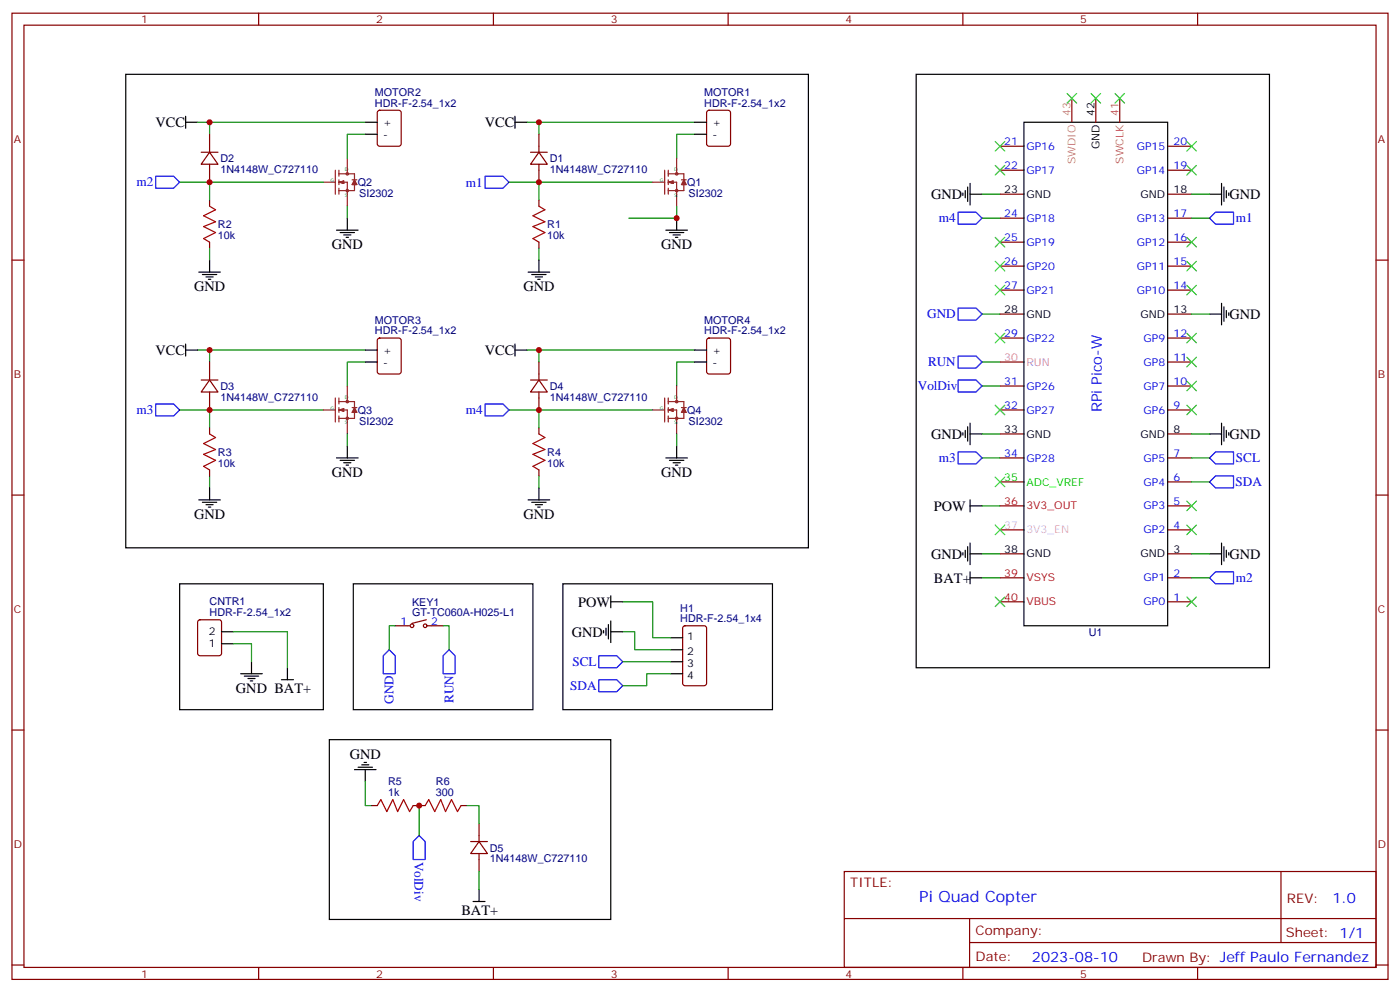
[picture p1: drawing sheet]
<svg xmlns="http://www.w3.org/2000/svg" width="412mm" height="292mm" viewBox="0 0 412 292" stroke-linecap="round" stroke-linejoin="round" font-family="sans-serif">
<g fill="none" stroke="#870000" stroke-width=".35">
<path d="M3.5 3.9h405.4v284.3h-405.4zM7.1 7.4h398.2v277.3h-398.2zM76.2 3.9v3.5M145.3 3.9v3.5M214.5 3.9v3.5M283.6 3.9v3.5M352.8 3.9v3.5M61.7 39.5v5.3M111.4 32.7l.4-.2h5.7l.6 .4 .1 9.4-.5 .7h-5.9l-.6-.4-.1-9.4zM158.7 39.5v5.3M208.4 32.7l.4-.2h5.7l.6 .4 .1 9.4-.5 .7h-5.9l-.6-.4-.1-9.4zM315.7 28.9v7.1"/>
<path d="M322.8 28.9v7.1M329.8 28.9v7.1M59.3 44.8h4.9M61.7 44.8l2.5 3.5h-4.9zM61.7 48.3v5.3M61.7 58.9v1.8M156.3 44.8h4.9M158.7 44.8l2.5 3.5h-4.9zM158.7 48.3v5.3M158.7 58.9v1.8M294.6 57.2h7M294.6 50.1h7"/>
<path d="M294.6 43h7M344 57.2h7M344 50.1h7M344 43h7M3.5 76.6h3.6M61.7 71.3v1.7M158.7 71.3v1.7M294.6 78.3h7M294.6 71.3h7M294.6 64.2h7M344 78.3h7M344 71.3h7"/>
<path d="M344 64.2h7M405.3 76.6h3.6M111.4 99.7l.4-.2h5.7l.6 .4 .1 9.5-.5 .6-5.9 .1-.6-.5-.1-9.4zM208.4 99.7l.4-.2h5.7l.6 .4 .1 9.5-.5 .6-5.9 .1-.6-.5-.1-9.4zM294.6 99.5h7M294.6 92.4h7M294.6 85.4h7M344 99.5h7M344 92.4h7M344 85.4h7M59.3 111.8h4.9M61.7 111.8l2.5 3.6h-4.9z"/>
<path d="M61.7 106.5v5.3M61.7 115.4v5.2M156.3 111.8h4.9M158.7 111.8l2.5 3.6h-4.9zM158.7 106.5v5.3M158.7 115.4v5.2M294.6 113.6h7M294.6 106.5h7M344 113.6h7M344 106.5h7M61.7 125.9v1.8M61.7 138.3v1.8"/>
<path d="M158.7 125.9v1.8M158.7 138.3v1.8M294.6 134.8h7M294.6 127.7h7M294.6 120.6h7M344 134.8h7M344 127.7h7M344 120.6h7M3.5 145.7h3.6M294.6 155.9h7M294.6 148.9h7M294.6 141.8h7"/>
<path d="M344 155.9h7M344 148.9h7M344 141.8h7M405.3 145.7h3.6M294.6 177.1h7M294.6 170h7M294.6 163h7M344 177.1h7M344 170h7M344 163h7M58.4 182.6l.5-.2h5.7l.6 .4 .1 9.5-.5 .6-5.9 .1-.6-.5-.1-9.4zM116.4 184.1h4.2"/>
<path d="M125.6 182.4l-4.2 1M125.9 184.1h4.6M201.3 184.4l.5-.3h5.6l.7 .5v16.5l-.4 .6-5.9 .1-.7-.5v-16.4zM3.5 214.8h3.6M405.3 214.8h3.6M109.4 237.1h1.7M121.7 237.1h3.5M135.8 237.1h1.8M138.6 247.6h5M141.1 247.6l2.5 3.6h-5zM141.1 242.4v5.2M141.1 251.2v5.3"/>
<path d="M248.7 256.5h156.6v28.2h-156.6zM377.3 256.5v20.9M248.7 270.3h156.5M285.6 277.4h119.6M285.6 270.3v14.1M3.5 284h3.6M76.2 284.7v3.5M145.3 284.7v3.5M214.5 284.7v3.5M283.6 284.7v3.5M352.8 284.7v3.5M405.3 284h3.6"/>
<circle cx="121.4" cy="184.2" r=".53"/>
<circle cx="125.2" cy="184.1" r=".53"/>
</g>
<g fill="none" stroke="#000" stroke-width=".35">
<path d="M37 21.9h201.1v139.3h-201.1zM54.7 36h3.5M54.7 34.2v3.5M107.6 36h3.5M107.6 39.5h3.5M151.7 36h3.5M151.7 34.2v3.5M204.6 36h3.5M204.6 39.5h3.5M269.9 21.9h104v174.6h-104zM301.6 36h42.4v148.1h-42.4zM283.6 56.8v.7"/>
<path d="M284.3 56.1v2.1M285 55v4.3M285.8 57.2h3.5M285.8 54v6.3M356.3 57.2h3.5M359.8 54v6.3M360.5 55v4.3M361.2 56.1v2.1M361.9 56.8v.7M61.7 76.6v3.5M99.1 67.7h6.4M100.2 68.4h4.2"/>
<path d="M101.2 69.1h2.2M102 69.8h.7M102.3 64.2v3.5M158.7 76.6v3.5M196.1 67.7h6.4M197.2 68.4h4.2M198.3 69.1h2.1M199 69.8h.7M199.3 64.2v3.5M58.6 80.1h6.3M59.6 80.8h4.3M60.7 81.5h2.1"/>
<path d="M61.4 82.2h.7M155.6 80.1h6.3M156.6 80.8h4.3M157.7 81.5h2.1M158.4 82.2h.7M356.3 92.4h3.5M359.8 89.3v6.3M360.5 90.3v4.2M361.2 91.4v2.1M361.9 92.1v.7M54.7 101.2v3.6M54.7 103h3.5"/>
<path d="M107.6 103h3.5M107.6 106.5h3.5M151.7 101.2v3.6M151.7 103h3.5M204.6 103h3.5M204.6 106.5h3.5M99.1 134.8h6.4M100.2 135.5h4.2M101.2 136.2h2.2M102 136.9h.7M102.3 131.2v3.6M196.1 134.8h6.4"/>
<path d="M197.2 135.5h4.2M198.3 136.2h2.1M199 136.9h.7M199.3 131.2v3.6M283.6 127.4v.7M284.3 126.6v2.2M285 125.6v4.2M285.8 124.5v6.4M285.8 127.7h3.5M356.3 127.7h3.5M359.8 124.5v6.4M360.5 125.6v4.2"/>
<path d="M361.2 126.6v2.2M361.9 127.4v.7M58.6 147.1h6.3M59.6 147.8h4.3M60.7 148.5h2.1M61.4 149.2h.7M61.7 143.6v3.5M155.6 147.1h6.3M156.6 147.8h4.3M157.7 148.5h2.1M158.4 149.2h.7M158.7 143.6v3.5"/>
<path d="M285.8 147.1v3.5M285.8 159.8v6.4M285.8 148.9h3.5M359.8 159.8v6.4M52.9 171.8h42.3v37h-42.3zM104.1 171.8h52.9v37h-52.9zM165.8 171.8h61.7v37h-61.7zM179.9 177.1h3.5M179.9 175.3v3.6M283.6 162.6v.7M284.3 161.9v2.1M285 160.9v4.2"/>
<path d="M285.8 168.3v3.5M285.8 163h3.5M285.8 170h3.5M356.3 163h3.5M360.5 160.9v4.2M361.2 161.9v2.1M361.9 162.6v.7M65.3 189.4h3.5M65.3 185.9h3.5M70.9 198.3h6.4M72 199h4.2M73 199.7h2.1"/>
<path d="M74.1 194.7v3.6M84.7 196.5v3.5M177.8 185.6v.7M178.5 184.9v2.1M179.2 183.8v4.2M179.9 185.9h3.5M179.9 182.7v6.4M197.6 198.3h3.5M197.6 187.7h3.5M197.6 191.2h3.5M197.6 194.7h3.5M73.7 200.4h.7"/>
<path d="M82.9 200h3.5M97 217.7h82.9v52.9h-82.9zM104.4 226.5h6.4M105.5 225.8h4.2M106.5 225.1h2.2M107.2 224.4h.7M107.6 226.5v3.5M139.3 265.3h3.6M141.1 261.8v3.5"/>
</g>
<g fill="none" stroke="#008700" stroke-width=".35">
<path d="M58.2 36h3.5v3.5M61.7 36h45.9M107.6 39.5h-5.3v7.1M155.2 36h3.5v3.5M158.7 36h45.9M204.6 39.5h-5.3v7.1M52.9 53.6h8.8v5.3M61.7 53.6h33.5M149.9 53.6h8.8v5.3M158.7 53.6h33.6M289.3 57.2h5.3M351 57.2h5.3"/>
<path d="M61.7 73v3.6M102.3 60.7v3.5M158.7 73v3.6M199.3 60.7v3.5h-14.1M289.3 64.2h5.3M351 64.2h5.3M289.3 92.4h5.3M351 92.4h5.3M58.2 103h3.5v3.5M61.7 103h45.9M107.6 106.5h-5.3v7.1M155.2 103h3.5v3.5"/>
<path d="M158.7 103h45.9M204.6 106.5h-5.3v7.1M289.3 106.5h5.3M289.3 113.6h5.3M52.9 120.6h8.8v5.3M61.7 120.6h33.5M102.3 127.7v3.5M149.9 120.6h8.8v5.3M158.7 120.6h33.6M199.3 127.7v3.5M289.3 127.7h5.3M289.3 134.8h5.3"/>
<path d="M351 127.7h5.3M351 134.8h5.3M61.7 140.1v3.5M158.7 140.1v3.5M289.3 148.9h5.3M351 141.8h5.3M183.4 177.1h8.9v10.6h5.3M289.3 163h5.3M289.3 170h5.3M351 163h5.3M351 170h5.3M68.8 185.9h15.9v10.6"/>
<path d="M68.8 189.4h5.3v5.3M116.4 184.1h-1.7v7.1M130.5 184.1h1.8v7.1M183.4 185.9h3.6v5.3h10.6M183.4 194.7h14.2M197.6 198.3h-7.1v3.5h-7.1M107.6 230v7.1h1.8M123.5 237.1v8.8M137.6 237.1h3.5v5.3M141.1 256.5v5.3"/>
</g>
<g fill="none" stroke="#8c2424" stroke-width=".35">
<path d="M95.2 53.6h3.6M98.8 50.1v7.1M99.8 51.2h4.6v2.4M99.8 53.6h2.5v7.1M99.8 50.1v1.8M99.8 52.9v1.4M99.8 55.4v1.8M99.8 53.6l1.4 .4M100.5 53.6l.7 .4M101.2 53.3l-1.4 .3M101.2 53.3v.7M101.2 53.3l-1 .3 1 .4"/>
<path d="M102.3 46.6v4.6M103.7 52.9h1.4M104.4 54v2.1h-4.6M104.4 52.9l.7 1.4h-1.4zM104.4 53.6l.4 .7M104.4 53.6l-.3 .7M104.4 53.6l.4 .4M104.4 53.6l-.3 .4M192.3 53.6h3.5M195.8 50.1v7.1M196.8 51.2h4.6v2.4M196.8 53.6h2.5v7.1"/>
<path d="M196.8 50.1v1.8M196.8 52.9v1.4M196.8 55.4v1.8M196.8 53.6l1.5 .4M197.6 53.6l.7 .4M198.3 53.3l-1.5 .3M198.3 53.3v.7M198.3 53.3l-1.1 .3 1.1 .4M199.3 46.6v4.6M200.7 52.9h1.4M201.4 54v2.1h-4.6M201.4 52.9l.7 1.4h-1.4z"/>
<path d="M201.4 53.6l.4 .7M201.4 53.6l-.3 .7M201.4 53.6l.4 .4M201.4 53.6l-.3 .4M98.8 117.1v7.1M99.8 118.2h4.6v2.4M99.8 117.1v1.8M99.8 119.9v1.5M102.3 113.6v4.6M103.7 119.9h1.4M104.4 119.9l.7 1.5h-1.4zM195.8 117.1v7.1"/>
<path d="M196.8 118.2h4.6v2.4M196.8 117.1v1.8M196.8 119.9v1.5M199.3 113.6v4.6M200.7 119.9h1.4M201.4 119.9l.7 1.5h-1.4zM95.2 120.6h3.6M99.8 120.6h2.5v7.1M99.8 122.4v1.8M99.8 120.6l1.4 .4M100.5 120.6l.7 .4M101.2 120.3v.7"/>
<path d="M101.2 120.3l-1.4 .3M101.2 120.3l-1 .3 1 .4M104.4 121v2.1h-4.6M104.4 120.6l.4 .8M104.4 120.6l-.3 .8M104.4 120.6l.4 .4M104.4 120.6l-.3 .4M192.3 120.6h3.5M196.8 120.6h2.5v7.1M196.8 122.4v1.8M196.8 120.6l1.5 .4M197.6 120.6l.7 .4"/>
<path d="M198.3 120.3v.7M198.3 120.3l-1.5 .3M198.3 120.3l-1.1 .3 1.1 .4M201.4 121v2.1h-4.6M201.4 120.6l.4 .8M201.4 120.6l-.3 .8M201.4 120.6l.4 .4M201.4 120.6l-.3 .4"/>
<circle cx="102.3" cy="56.1" r=".35"/>
<circle cx="102.3" cy="51.2" r=".35"/>
<circle cx="199.3" cy="51.2" r=".35"/>
<circle cx="199.3" cy="56.1" r=".35"/>
<circle cx="102.3" cy="118.2" r=".35"/>
<circle cx="199.3" cy="118.2" r=".35"/>
<circle cx="102.3" cy="123.1" r=".35"/>
<circle cx="199.3" cy="123.1" r=".35"/>
</g>
<path d="M61.7 60.7l1.8 1-3.5 1.8 3.5 1.8-3.5 1.4 3.5 1.7-3.5 1.8 1.7 1.1M158.7 60.7l1.8 1-3.5 1.8 3.5 1.8-3.5 1.4 3.5 1.7-3.5 1.8 1.7 1.1M61.7 127.7l1.8 1.1-3.5 1.7 3.5 1.8-3.5 1.4 3.5 1.8-3.5 1.7 1.7 1.1M158.7 127.7l1.8 1.1-3.5 1.7 3.5 1.8-3.5 1.4 3.5 1.8-3.5 1.7 1.7 1.1M111.1 237.1l1.1-1.8 1.7 3.5 1.8-3.5 1.4 3.5 1.8-3.5 1.7 3.5 1.1-1.7M125.2 237.1l1.1-1.8 1.8 3.5 1.7-3.5 1.4 3.5 1.8-3.5 1.8 3.5 1-1.7" fill="none" stroke="#a10000" stroke-width=".35"/>
<g fill="none" stroke="#00f" stroke-width=".35">
<path d="M45.9 51.9h5.3l1.7 1.7-1.7 1.8h-5.3zM142.9 51.9h5.3l1.7 1.7-1.7 1.8h-5.3zM282.2 62.4h5.3l1.8 1.8-1.8 1.8h-5.3zM356.3 64.2l1.8-1.8h5.3v3.6h-5.3zM282.2 90.7h5.3l1.8 1.7-1.8 1.8h-5.3zM45.9 118.9h5.3l1.7 1.7-1.7 1.8h-5.3zM142.9 118.9h5.3l1.7 1.7-1.7 1.8h-5.3zM282.2 104.8h5.3l1.8 1.7-1.8 1.8h-5.3zM282.2 111.8h5.3l1.8 1.8-1.8 1.8h-5.3zM282.2 133h5.3l1.8 1.8-1.8 1.7h-5.3zM356.3 134.8l1.8-1.8h5.3v3.5h-5.3zM358.1 140.1h5.3v3.5h-5.3l-1.8-1.8z"/>
<path d="M356.3 170l1.8-1.7h5.3v3.5h-5.3zM114.7 191.2l1.7 1.8v5.3h-3.5v-5.3zM132.3 191.2l1.8 1.8v5.3h-3.6v-5.3zM176.4 193h5.3l1.7 1.7-1.7 1.8h-5.3zM176.4 200h5.3l1.7 1.8-1.7 1.8h-5.3zM123.5 245.9l1.7 1.7v5.3h-3.5v-5.3z"/>
</g>
<g fill="none" stroke="#3c3" stroke-width=".35">
<path d="M314.3 27.5l2.8 2.8M317.1 27.5l-2.8 2.8M321.4 27.5l2.8 2.8M324.2 27.5l-2.8 2.8M328.4 27.5l2.9 2.8M331.3 27.5l-2.9 2.8M293.2 41.6l2.8 2.8M293.2 48.7l2.8 2.8M296 41.6l-2.8 2.8M296 48.7l-2.8 2.8M349.6 48.7l2.8 2.8M349.6 41.6l2.8 2.8"/>
<path d="M352.4 41.6l-2.8 2.8M352.4 48.7l-2.8 2.8M293.2 69.8l2.8 2.9M293.2 76.9l2.8 2.8M296 69.8l-2.8 2.9M296 76.9l-2.8 2.8M349.6 76.9l2.8 2.8M349.6 69.8l2.8 2.9M352.4 76.9l-2.8 2.8M352.4 69.8l-2.8 2.9M293.2 84l2.8 2.8M293.2 98.1l2.8 2.8"/>
<path d="M296 84l-2.8 2.8M296 98.1l-2.8 2.8M349.6 98.1l2.8 2.8M349.6 84l2.8 2.8M352.4 98.1l-2.8 2.8M352.4 84l-2.8 2.8M293.2 119.2l2.8 2.9M296 119.2l-2.8 2.9M349.6 119.2l2.8 2.9M349.6 112.2l2.8 2.8M349.6 105.1l2.8 2.8M352.4 119.2l-2.8 2.9"/>
<path d="M352.4 112.2l-2.8 2.8M352.4 105.1l-2.8 2.8M293.2 140.4l2.8 2.8M293.2 154.5l2.8 2.8M296 140.4l-2.8 2.8M296 154.5l-2.8 2.8M349.6 154.5l2.8 2.8M349.6 147.5l2.8 2.8M352.4 154.5l-2.8 2.8M352.4 147.5l-2.8 2.8M293.2 175.7l2.8 2.8M296 175.7l-2.8 2.8"/>
<path d="M349.6 175.7l2.8 2.8M352.4 175.7l-2.8 2.8"/>
</g>
<g fill="#c00">
<circle cx="61.7" cy="36" r=".88"/>
<circle cx="61.7" cy="53.6" r=".88"/>
<circle cx="158.8" cy="53.6" r=".88"/>
<circle cx="158.8" cy="36" r=".88"/>
<circle cx="61.7" cy="120.6" r=".88"/>
<circle cx="61.7" cy="103" r=".88"/>
<circle cx="158.8" cy="120.6" r=".88"/>
<circle cx="158.8" cy="103" r=".88"/>
<circle cx="199.3" cy="64.2" r=".88"/>
<circle cx="123.5" cy="237.1" r=".88"/>
</g>
<text font-size="4.6" fill="#00f" x="270.8" y="265.5">Pi Quad Copter</text>
<g font-size="4.2">
<text x="45.8" y="37.4">VCC</text>
<text x="142.8" y="37.4">VCC</text>
<text x="274.3" y="58.6">GND</text>
<text x="362.1" y="58.6">GND</text>
<text x="97.7" y="73.4">GND</text>
<text x="194.7" y="73.4">GND</text>
<text x="57.1" y="85.7">GND</text>
<text x="154.2" y="85.7">GND</text>
<text x="362.1" y="93.9">GND</text>
<text x="45.8" y="104.4">VCC</text>
<text x="142.8" y="104.4">VCC</text>
<text x="274.3" y="129.1">GND</text>
<text x="362.1" y="129.1">GND</text>
<text x="97.7" y="140.4">GND</text>
<text x="194.7" y="140.4">GND</text>
<text x="57.1" y="152.8">GND</text>
<text x="154.2" y="152.8">GND</text>
<text x="275.1" y="150.3">POW</text>
<text x="274.3" y="164.4">GND</text>
<text x="362.1" y="164.4">GND</text>
<text x="275.1" y="171.4">BAT+</text>
<text x="170.3" y="178.5">POW</text>
<text x="168.5" y="187.3">GND</text>
<text x="69.5" y="203.9">GND BAT+</text>
<text x="103" y="223.3">GND</text>
<text x="135.9" y="269.3">BAT+</text>
</g>
<g font-size="4.2" fill="#00f">
<text x="324.6" y="121.4" transform="rotate(-90 324.6 121.4)">RPi Pico-W</text>
<text x="392.5" y="265.7">1.0</text>
<text x="304" y="283.1">2023-08-10</text>
</g>
<g font-size="3.9" fill="#00f">
<text x="40.2" y="54.9">m2</text>
<text x="137.2" y="54.9">m1</text>
<text x="276.5" y="65.5">m4</text>
<text x="364.1" y="65.4">m1</text>
<text x="273.1" y="93.7">GND</text>
<text x="273.4" y="107.8">RUN</text>
<text x="270.4" y="114.9">VolDiv</text>
<text x="40.2" y="121.9">m3</text>
<text x="137.2" y="121.9">m4</text>
<text x="276.5" y="136">m3</text>
<text x="364.1" y="136">SCL</text>
<text x="364" y="143">SDA</text>
<text x="364.1" y="171.3">m2</text>
<text x="168.6" y="196">SCL</text>
<text x="168" y="203">SDA</text>
<text x="115.9" y="207.1" transform="rotate(-90 115.9 207.1)">GND</text>
<text x="133.6" y="206.9" transform="rotate(-90 133.6 206.9)">RUN</text>
<text x="122.1" y="253.6" transform="rotate(90 122.1 253.6)">VolDiv</text>
</g>
<g font-size="3.9" fill="#800">
<text x="250.5" y="261.1">TITLE:</text>
<text x="379.1" y="265.7">REV:</text>
<text x="287.4" y="275.3">Company:</text>
<text x="378.7" y="275.9">Sheet: 1/1</text>
<text x="287.4" y="282.9">Date:</text>
<text x="336.4" y="283">Drawn By: Jeff Paulo Fernandez</text>
</g>
<g font-size="3.2" fill="#800">
<text x="41.6" y="6.9">1</text>
<text x="110.8" y="6.9">2</text>
<text x="179.9" y="6.9">3</text>
<text x="249.1" y="6.9">4</text>
<text x="318.2" y="6.9">5</text>
<text x="4.1" y="42">A</text>
<text x="405.9" y="42">A</text>
<text x="4.1" y="111.1">B</text>
<text x="405.9" y="111.1">B</text>
<text x="4.1" y="180.3">C</text>
<text x="405.9" y="180.3">C</text>
<text x="4.1" y="249.4">D</text>
<text x="405.9" y="249.4">D</text>
<text x="41.6" y="287.7">1</text>
<text x="110.8" y="287.7">2</text>
<text x="179.9" y="287.7">3</text>
<text x="249.1" y="287.7">4</text>
<text x="318.2" y="287.7">5</text>
</g>
<g font-size="3.2" fill="#000080">
<text x="110.4" y="28.3">MOTOR2</text>
<text x="207.4" y="28.3">MOTOR1</text>
<text x="110.4" y="31.4">HDR-F-2.54_1x2</text>
<text x="207.4" y="31.4">HDR-F-2.54_1x2</text>
<text x="64.9" y="47.7">D2</text>
<text x="161.9" y="47.7">D1</text>
<text x="64.9" y="50.9">1N4148W_C727110</text>
<text x="161.9" y="50.9">1N4148W_C727110</text>
<text x="105.4" y="54.7">Q2</text>
<text x="105.8" y="57.9">SI2302</text>
<text x="202.4" y="54.7">Q1</text>
<text x="202.8" y="57.9">SI2302</text>
<text x="64.2" y="70.3">10k</text>
<text x="64.2" y="67.1">R2</text>
<text x="161.2" y="70.3">10k</text>
<text x="161.2" y="67.1">R1</text>
<text x="110.4" y="95.4">MOTOR3</text>
<text x="207.4" y="95.4">MOTOR4</text>
<text x="110.4" y="98.4">HDR-F-2.54_1x2</text>
<text x="207.4" y="98.4">HDR-F-2.54_1x2</text>
<text x="64.9" y="117.9">1N4148W_C727110</text>
<text x="64.9" y="114.8">D3</text>
<text x="161.9" y="117.9">1N4148W_C727110</text>
<text x="161.9" y="114.8">D4</text>
<text x="105.4" y="121.8">Q3</text>
<text x="105.8" y="125">SI2302</text>
<text x="202.4" y="121.8">Q4</text>
<text x="202.8" y="125">SI2302</text>
<text x="64.2" y="137.3">10k</text>
<text x="64.2" y="134.1">R3</text>
<text x="161.2" y="137.3">10k</text>
<text x="161.2" y="134.1">R4</text>
<text x="61.8" y="178.2">CNTR1</text>
<text x="121.4" y="178.2">KEY1</text>
<text x="200.4" y="180">H1</text>
<text x="61.8" y="181.3">HDR-F-2.54_1x2</text>
<text x="121.4" y="181.3">GT-TC060A-H025-L1</text>
<text x="200.4" y="183.1">HDR-F-2.54_1x4</text>
<text x="320.7" y="187.1">U1</text>
<text x="114.3" y="231">R5</text>
<text x="128.4" y="231">R6</text>
<text x="114.3" y="234.2">1k</text>
<text x="128.4" y="234.2">300</text>
<text x="144.3" y="250.6">D5</text>
<text x="144.3" y="253.7">1N4148W_C727110</text>
</g>
<g font-size="3.2" fill="#fc0">
<text x="315.4" y="34.2" transform="rotate(-90 315.4 34.2)">43</text>
<text x="316.8" y="48.3" transform="rotate(-90 316.8 48.3)">SWDIO</text>
</g>
<g font-size="3.2">
<text x="322.4" y="34.2" transform="rotate(-90 322.4 34.2)">42</text>
<text x="112.9" y="37">+</text>
<text x="112.9" y="40.6">-</text>
<text x="209.9" y="37">+</text>
<text x="209.9" y="40.6">-</text>
<text x="323.8" y="44" transform="rotate(-90 323.8 44)">GND</text>
<text x="295.8" y="56.8">23</text>
<text x="302.3" y="58.2">GND</text>
<text x="336" y="58.2">GND</text>
<text x="345.7" y="56.8">18</text>
<text x="295.8" y="92.1">28</text>
<text x="302.3" y="93.5">GND</text>
<text x="336" y="93.5">GND</text>
<text x="345.7" y="92.1">13</text>
<text x="112.9" y="104.1">+</text>
<text x="112.9" y="107.6">-</text>
<text x="209.9" y="104.1">+</text>
<text x="209.9" y="107.6">-</text>
<text x="295.8" y="127.4">33</text>
<text x="302.3" y="128.8">GND</text>
<text x="336" y="128.8">GND</text>
<text x="345.7" y="127.4">8</text>
<text x="295.8" y="162.6">38</text>
<text x="302.3" y="164">GND</text>
<text x="336" y="164">GND</text>
<text x="345.7" y="162.6">3</text>
<text x="61.5" y="190.5">1</text>
<text x="61.5" y="187">2</text>
<text x="202.4" y="188.4">1</text>
<text x="202.4" y="192.6">2</text>
<text x="202.4" y="196.1">3</text>
<text x="202.4" y="199.7">4</text>
</g>
<g font-size="3.2" fill="#f90">
<text x="329.5" y="34.2" transform="rotate(-90 329.5 34.2)">41</text>
<text x="330.9" y="48.2" transform="rotate(-90 330.9 48.2)">SWCLK</text>
</g>
<g font-size="3.2" fill="#00f">
<text x="295.8" y="42.7">21</text>
<text x="302.3" y="44.1">GP16</text>
<text x="334.8" y="44.1">GP15</text>
<text x="345.7" y="42.7">20</text>
<text x="295.8" y="49.7">22</text>
<text x="302.3" y="51.2">GP17</text>
<text x="334.8" y="51.2">GP14</text>
<text x="345.7" y="49.7">19</text>
<text x="295.8" y="63.9">24</text>
<text x="302.3" y="65.3">GP18</text>
<text x="334.8" y="65.3">GP13</text>
<text x="345.7" y="63.9">17</text>
<text x="295.8" y="70.9">25</text>
<text x="345.7" y="70.9">16</text>
<text x="295.8" y="78">26</text>
<text x="302.3" y="72.3">GP19</text>
<text x="334.8" y="72.3">GP12</text>
<text x="345.7" y="78">15</text>
<text x="302.3" y="79.4">GP20</text>
<text x="334.8" y="79.4">GP11</text>
<text x="295.8" y="85">27</text>
<text x="302.3" y="86.4">GP21</text>
<text x="334.8" y="86.4">GP10</text>
<text x="345.7" y="85">14</text>
<text x="295.8" y="99.1">29</text>
<text x="302.3" y="100.5">GP22</text>
<text x="336.9" y="100.5">GP9</text>
<text x="345.7" y="99.1">12</text>
<text x="336.9" y="107.6">GP8</text>
<text x="345.7" y="106.2">11</text>
<text x="295.8" y="113.2">31</text>
<text x="345.7" y="113.2">10</text>
<text x="302.3" y="114.7">GP26</text>
<text x="336.9" y="114.7">GP7</text>
<text x="295.8" y="120.3">32</text>
<text x="302.3" y="121.7">GP27</text>
<text x="336.9" y="121.7">GP6</text>
<text x="345.7" y="120.3">9</text>
<text x="295.8" y="134.4">34</text>
<text x="302.3" y="135.8">GP28</text>
<text x="336.9" y="135.8">GP5</text>
<text x="345.7" y="134.4">7</text>
<text x="336.9" y="142.9">GP4</text>
<text x="345.7" y="141.5">6</text>
<text x="336.9" y="149.9">GP3</text>
<text x="345.7" y="148.5">5</text>
<text x="345.7" y="155.6">4</text>
<text x="336.9" y="157">GP2</text>
<text x="336.9" y="171.1">GP1</text>
<text x="345.7" y="169.7">2</text>
<text x="336.9" y="178.2">GP0</text>
<text x="345.7" y="176.7">1</text>
<text x="117.9" y="183.8">1</text>
<text x="127" y="183.8">2</text>
</g>
<g font-size="3.2" fill="#f0f">
<text x="295.8" y="106.2">30</text>
<text x="302.3" y="107.6">RUN</text>
</g>
<g font-size="3.2" fill="#0f0">
<text x="295.8" y="141.5">35</text>
<text x="302.3" y="142.9">ADC_VREF</text>
</g>
<g font-size="3.2" fill="#f00">
<text x="295.8" y="148.5">36</text>
<text x="302.3" y="149.9">3V3_OUT</text>
<text x="295.8" y="169.7">39</text>
<text x="302.3" y="171.1">VSYS</text>
<text x="295.8" y="176.7">40</text>
<text x="302.3" y="178.2">VBUS</text>
</g>
<g font-size="3.2" fill="#f6f">
<text x="295.8" y="155.6">37</text>
<text x="302.3" y="157">3V3_EN</text>
</g>
<g font-size="1.4" fill="#238d23">
<text x="97.4" y="53.6">G</text>
<text x="101.6" y="50.4">D</text>
<text x="194.4" y="53.6">G</text>
<text x="198.6" y="50.4">D</text>
<text x="101.6" y="57.9">S</text>
<text x="198.6" y="57.9">S</text>
<text x="101.6" y="117.5">D</text>
<text x="198.6" y="117.5">D</text>
<text x="97.4" y="120.6">G</text>
<text x="101.6" y="124.9">S</text>
<text x="194.4" y="120.6">G</text>
<text x="198.6" y="124.9">S</text>
</g>
</svg>
